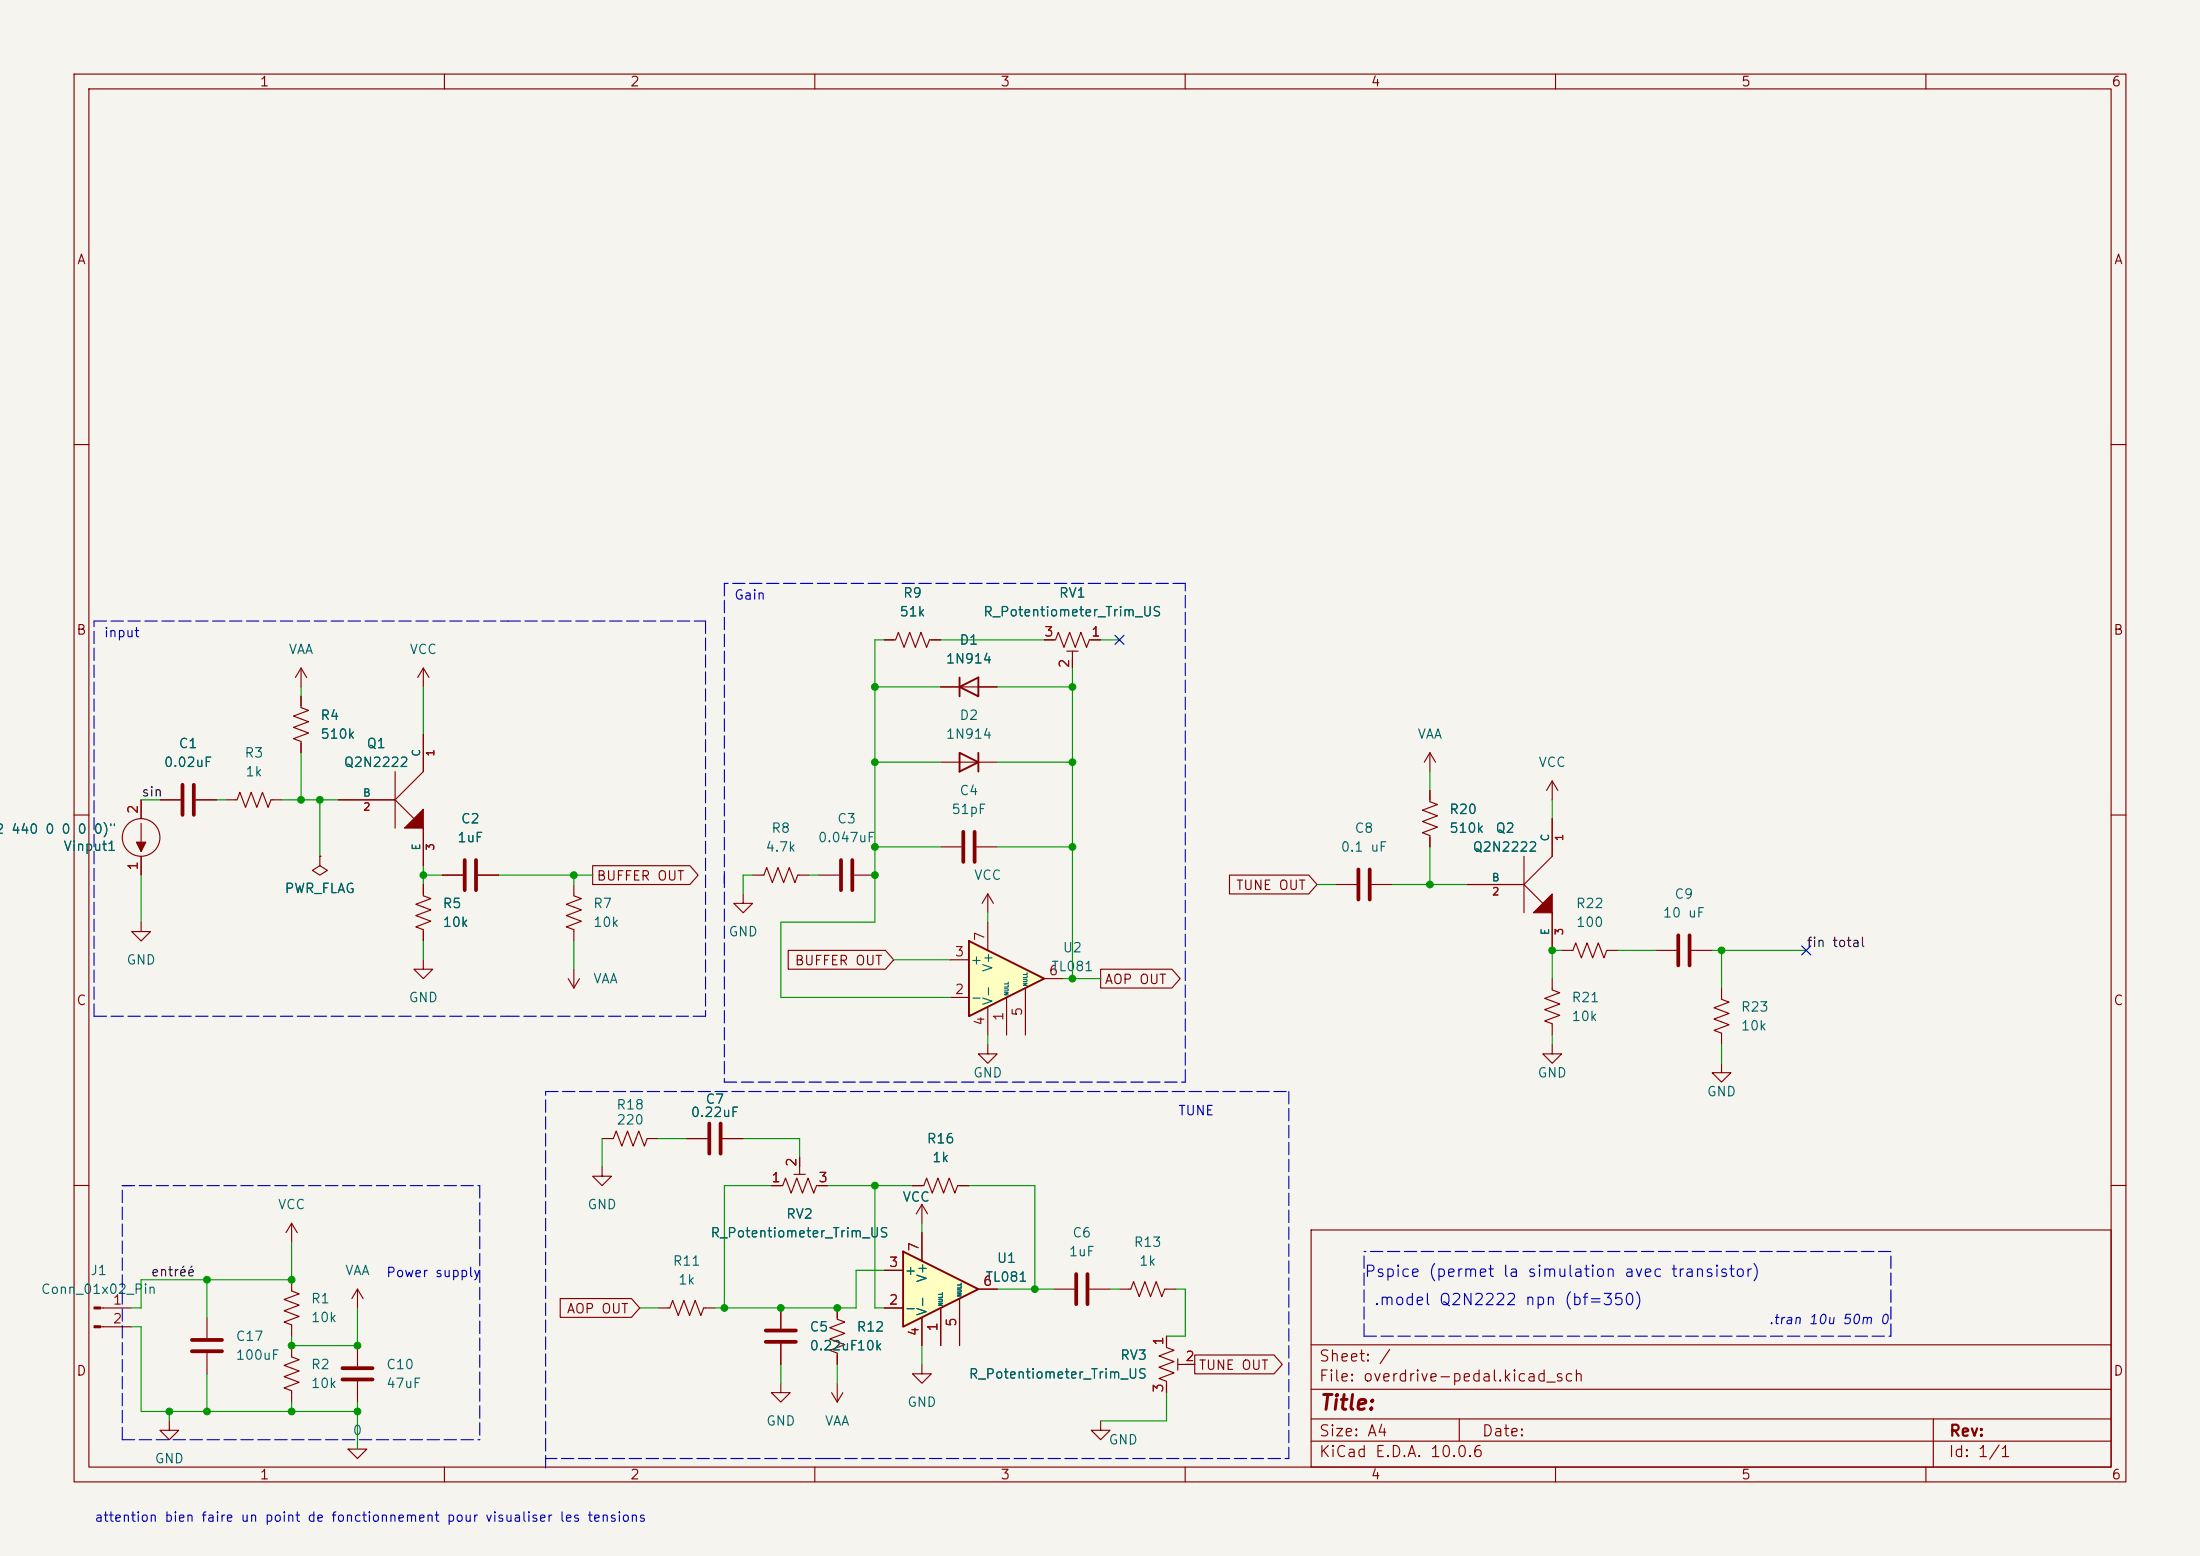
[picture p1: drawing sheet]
<svg xmlns="http://www.w3.org/2000/svg" width="297mm" height="210mm" viewBox="0 0 297 210" stroke-linecap="round" stroke-linejoin="round" font-family="sans-serif">
<path d="M0 0h297v210h-297z" fill="#f5f4ef" stroke="#f5f4ef" stroke-width=".14"/>
<g fill="none" stroke="#840000" stroke-width=".15">
<path d="M10 10h277v190h-277zM12 12h273v186h-273zM60 10v2M110 10v2M160 10v2M210 10v2M260 10v2M10 60h2M285 60h2M10 110h2M19 108v2.5M19 111.1v3.8"/>
<path d="M19 115.6v2.5M193 101.6l-.7 1.3M193 101.6l.8 1.3M193 101.6v2.5M285 110h2M107.2 158.5h1.5M107.9 156.2v2.3M133.3 141v1.2h1.3l-1.3 1.3-1.2-1.3h1.2M10 160h2M48.3 174v2.5M48.3 174l-.8 1.3M48.3 174l.7 1.3"/>
<path d="M104.1 160h1.6l.3-1 .8 2 .8-2 .7 2 .8-2 .8 2 .3-1h1.6M124.5 162.6l-.8 1.2M124.5 162.6l.7 1.2M124.5 162.6v2.5M177 166h108v32h-108zM285 160h2M48.3 181.6v2.8M48.3 186.4v2.8M60 198v2M110 198v2M160 198v2M177 194.5h108"/>
<path d="M177 191.5h108M177 187.5h108M177 181.5h108M197 191.5v3M210 198v2M260 198v2M261 191.5v6.5"/>
<circle cx="19" cy="113" r="2.54"/>
</g>
<path d="M46.2 184.7h4.1M46.2 186.2h4.1" fill="none" stroke="#840000" stroke-width=".51"/>
<path d="M18.4 113.7h1.3l-.7 1.2z" fill="#840000" stroke="#840000" stroke-width=".15"/>
<path d="M130.8 127l10.2 5.1-10.2 5.1z" fill="#ffffc2"/>
<path d="M130.8 127l10.2 5.1-10.2 5.1z" fill="none" stroke="#840000" stroke-width=".25"/>
<g fill="none" stroke="#840000" stroke-width=".15">
<path d="M40.6 94v1.5l1.1 .4-2.1 .7 2.1 .8-2.1 .8 2.1 .7-2.1 .8 1 .4v1.5M57.1 99.1v5l-3.8 3.9M119.4 86.4h1.5l.4-1.1 .7 2.1 .8-2.1 .8 2.1 .7-2.1 .8 2.1 .4-1h1.5M141 86.4h1.5l.4-1.1 .7 2.1 .8-2.1 .8 2.1 .7-2.1 .8 2.1 .4-1h1.5M144 87.9h1.5M144.8 87.9v2.3M21.6 108h2.8M26.4 108h2.8M45.7 108h7.6M53.3 108l3.8 3.8v5M53.3 104.1v7.7M59.7 118.1h2.8"/>
<path d="M64.5 118.1h2.8M101.6 118.1h1.5l.4-1 .8 2 .7-2 .8 2 .8-2 .7 2 .4-1h1.5M110.5 118.1h2.8M115.3 118.1h2.8M127 114.3h2.8M131.8 114.3h2.8M76.7 132.1l.8 1.3M77.5 130.8v2.6M78.2 132.1l-.7 1.3M128.3 134.6h2.5M128.3 129.5h2.5M133.3 120.7v2.5"/>
<path d="M133.3 124.5v3.8M133.3 135.9v3.8M133.3 120.7l-.7 1.2M133.3 120.7l.8 1.2M135.9 134.6v5.1M138.4 133.4v6.3M141 132.1h2.5M232.4 133.4v1.5l1 .4-2 .7 2 .8-2 .7 2 .8-2 .8 1 .3v1.6M81.3 157.5v1.3h1.2l-1.2 1.2-1.3-1.2h1.3M81.3 153.7h1.5l.4-1 .7 2 .8-2 .8 2 .7-2 .8 2 .4-1h1.5M92.7 153.7h2.8M97.5 153.7h2.8"/>
<path d="M232.4 143.5v1.3h1.3l-1.3 1.3-1.3-1.3h1.3M27.9 177.8v2.8M39.4 172.7v1.5l1 .4-2 .8 2 .7-2 .8 2 .8-2 .7 1 .4v1.5M88.9 176.5h1.5l.4-1 .8 2 .7-2 .8 2 .8-2 .7 2 .4-1h1.5M105.4 176.5v2.8M113 176.5v1.6l1 .3-2 .8 2 .8-2 .7 2 .8-2 .7 1 .4v1.6M123.2 160h1.5l.4-1 .8 2 .7-2 .8 2 .7-2 .8 2 .4-1h1.5M27.9 182.6v2.8M39.4 181.6v1.5l1 .4-2 .8 2 .7-2 .8 2 .8-2 .7 1 .4v1.5M105.4 186.7v1.3h1.3l-1.3 1.2-1.3-1.2h1.3M105.4 181.4v2.8M112.3 188l.7 1.2"/>
<path d="M113 186.7v2.5M113.8 188l-.8 1.2"/>
</g>
<g fill="none" stroke="#840000" stroke-width=".51">
<path d="M24.6 105.9v4.1M26.2 105.9v4.1M62.7 116.1v4M64.3 116.1v4M113.5 116.1v4M115.1 116.1v4M130 112.3v4M131.6 112.3v4M95.8 151.6v4.1M97.3 151.6v4.1M103.4 179.6h4M25.9 180.8h4.1"/>
<path d="M25.9 182.4h4.1M103.4 181.1h4"/>
</g>
<path d="M54.6 111.8l2.5-2.6v2.6z" fill="#840000" stroke="#840000" stroke-width=".15"/>
<path d="M121.9 168.9l10.2 5.1-10.2 5.1z" fill="#ffffc2"/>
<path d="M129.5 92.7l2.6-1.3v2.6zM129.5 91.4v2.6M129.5 101.6l2.6 1.3-2.6 1.2zM132.1 101.6v2.5M121.9 168.9l10.2 5.1-10.2 5.1z" fill="none" stroke="#840000" stroke-width=".25"/>
<g fill="none" stroke="#840000" stroke-width=".15">
<path d="M40.6 90.2l-.7 1.2M40.6 90.2l.8 1.2M40.6 90.2v2.5M40.6 94v1.3M57.1 90.2l-.7 1.2M57.1 90.2l.8 1.2M57.1 90.2v2.5M57.1 99.1v5M119.4 86.4h1.2M125.7 86.4h1.3M127 92.7h7.6M141 86.4h1.2"/>
<path d="M144.8 88.9v1.3M147.3 86.4h1.3M19 108v2.5M19 115.6v2.5M21.6 108h2.8M26.4 108h2.8M30.5 108h1.5l.4-1.1 .7 2.1 .8-2.1 .8 2.1 .7-2.1 .8 2.1 .4-1h1.5M40.6 100.3v1.3M43.2 115.6v1.2l1 .7-1 .6-1-.6 1-.7M43.2 115.6h.1M45.7 108h7.6M57.1 119.4v1.5l1.1 .4-2.1 .7 2.1 .8-2.1 .8 2.1 .7-2.1 .8 1 .4v1.5"/>
<path d="M57.1 111.8v5M59.7 118.1h2.8M64.5 118.1h2.8M77.5 119.4v1.5l1 .4-2 .7 2 .8-2 .8 2 .7-2 .8 1 .4v1.5M80 116.8h13.1l1.1 1.3-1.1 1.3h-13.1zM127 102.9h7.6M166 118.1h10.7l1.1 1.3-1.1 1.3h-10.7zM180.3 119.4h2.8M185.2 119.4h2.8M193 106.7v1.5l1.1 .4-2.1 .7 2.1 .8-2.1 .8 2.1 .7-2.1 .8 1 .4v1.5M198.1 119.4h7.6M205.7 119.4l3.8 3.8v5.1"/>
<path d="M205.7 115.6v7.6M209.5 105.4v2.6M209.5 110.5v5.1l-3.8 3.8M209.5 105.4l-.7 1.3M209.5 105.4l.8 1.3M19 124.5v1.2h1.3l-1.3 1.3-1.2-1.3h1.2M57.1 129.5v1.3h1.3l-1.3 1.3-1.2-1.3h1.2M100.3 120.7v1.2h1.3l-1.3 1.3-1.2-1.3h1.2M106.4 128.3h13.1l1.1 1.2-1.1 1.3h-13.1zM148.6 130.8h9.6l1.1 1.3-1.1 1.3h-9.6zM209.5 132.1v1.5l1.1 .4-2.1 .7 2.1 .8-2.1 .8 2.1 .7-2.1 .8 1 .4v1.5M210.8 128.3h1.5l.4-1 .8 2 .7-2 .8 2 .8-2 .7 2 .4-1h1.5"/>
<path d="M223.5 128.3h2.8M228.3 128.3h2.8M92.7 153.7h2.8M97.5 153.7h2.8M107.9 156.2v1.3M209.5 141v1.2h1.3l-1.3 1.3-1.2-1.3h1.2M13.6 176.5h4.2M13.6 179.1h4.2M39.4 165.1l-.8 1.3M39.4 165.1l.7 1.3M39.4 165.1v2.5M75.6 175.3h9.6l1.2 1.2-1.2 1.3h-9.6z"/>
<path d="M104.1 160h1.3M105.4 176.5v2.8M110.5 160h1.3M113 176.5v1.3M119.4 176.5h2.5M119.4 171.5h2.5M123.2 160h1.3M124.5 166.4v3.8M124.5 177.8v3.8M127 176.5v5.1M129.5 175.3v6.3M129.5 160h1.3"/>
<path d="M132.1 174h2.5M142.2 174h2.8M147.1 174h2.8M151.1 174h1.6l.3-1 .8 2 .8-2 .7 2 .8-2 .7 2 .4-1h1.5M22.9 191.8v1.2h1.2l-1.2 1.3-1.3-1.3h1.3M47 195.6h2.5l-1.2 1.3zM105.4 181.4v2.8M113 182.9v1.3M124.5 184.2v1.2h1.2l-1.2 1.3-1.3-1.3h1.3M148.6 191.8v1.2h1.3l-1.3 1.3-1.3-1.3h1.3M157.5 180.3v1.6l1 .3-2 .8 2 .8-2 .7 2 .8-2 .8 1 .3v1.6M159 183.4v1.5"/>
<path d="M159 184.2h2.3M161.3 182.9h10.7l1.1 1.3-1.1 1.2h-10.7z"/>
</g>
<path d="M183.4 117.3v4.1M184.9 117.3v4.1M226.6 126.2v4.1M228.1 126.2v4.1M145.3 172v4M146.8 172v4" fill="none" stroke="#840000" stroke-width=".51"/>
<g fill="#840000" stroke="#840000" stroke-width=".15">
<path d="M207 123.2l2.5-2.5v2.5z"/>
<path d="M12.7 176.4h.9v.3h-.9z"/>
<path d="M12.7 178.9h.9v.3h-.9z"/>
</g>
<g fill="none" stroke="#0000c2" stroke-width=".15" stroke-dasharray="1.7 .6">
<path d="M97.8 78.7v40.7M160 78.7h-62.2M12.7 83.8h55.9M68.6 83.8h26.6M95.2 83.8v53.4M97.8 118.1v28M12.7 137.2h55.9M12.7 137.2v-53.4M95.2 137.2h-26.6M73.7 147.3h100.3M97.8 146.1h62.2M160 146.1v-67.4"/>
<path d="M174 147.3v49.6M16.5 160h48.3M16.5 160h1.3M64.8 160v34.3M255.3 168.9h-71.2M16.5 194.3h48.3M16.5 194.3v-34.3M73.7 198.1v-50.8M111.8 196.9h62.2M111.8 196.9h-38.1M184.1 180.3v-11.4M184.1 180.3h71.2"/>
<path d="M255.3 180.3v-11.4"/>
</g>
<g fill="none" stroke="#009600" stroke-width=".15">
<path d="M40.6 92.7v1.3M57.1 92.7v6.4M118.1 92.7h8.9M119.4 86.4h-1.3v38.1h-12.7v10.1h22.9M127 86.4h14M134.6 92.7h10.2M144.8 90.2v41.9M148.6 86.4h2.5M19 108h2.6M19 118.1v6.4M29.2 108h1.3M38.1 108h7.6"/>
<path d="M40.6 101.6v6.4M43.2 108v7.6M57.1 116.8v2.6M57.1 118.1h2.6M67.3 118.1h12.7M77.5 118.1v1.3M101.6 118.1h-1.3v2.6M109.2 118.1h1.3M118.1 114.3h8.9M118.1 102.9h8.9M134.6 114.3h10.2M134.6 102.9h10.2"/>
<path d="M177.8 119.4h2.5M188 119.4h10.1M193 104.1v2.6M193 114.3v5.1M209.5 108v2.5M57.1 127v2.5M77.5 127v3.8M120.6 129.5h7.7M133.3 123.2v1.3M133.3 139.7v1.3M143.5 132.1h5.1M209.5 139.7v1.3"/>
<path d="M210.8 128.3h-1.3v3.8M218.4 128.3h5.1M231.1 128.3h12.7M232.4 128.3v5.1M81.3 153.7v3.8M88.9 153.7h3.8M100.3 153.7h7.6v2.5M232.4 141v2.5M17.8 179.1h1.2v11.4h29.3M27.9 172.7v5.1M39.4 167.6v5.1h-20.4v3.8h-1.2M48.3 176.5v5.1h-8.9v-1.3"/>
<path d="M86.4 176.5h2.5M104.1 160h-6.3v16.5M111.8 160h11.4M118.1 160v16.5h1.3M119.4 171.5h-3.8v5h-19.1M124.5 165.1v1.3M130.8 160h8.9v14M134.6 174h7.6M149.9 174h1.2M158.7 174h1.3v6.3h-2.5M22.9 190.5v1.3M27.9 185.4v5.1"/>
<path d="M39.4 189.2v1.3M48.3 189.2v6.4M105.4 184.2v2.5M113 184.2v2.5M124.5 181.6v2.6M157.5 188v3.8h-8.9"/>
</g>
<path d="M150.5 85.8l1.2 1.2M151.7 85.8l-1.2 1.2M243.2 127.7l1.2 1.2M244.4 127.7l-1.2 1.2" fill="none" stroke="#000084" stroke-width=".15"/>
<g fill="#009600" stroke="#009600" stroke-width=".14">
<circle cx="144.8" cy="92.7" r=".46"/>
<circle cx="144.8" cy="102.9" r=".46"/>
<circle cx="144.8" cy="114.3" r=".46"/>
<circle cx="232.4" cy="128.3" r=".46"/>
<circle cx="209.5" cy="128.3" r=".46"/>
<circle cx="193" cy="119.4" r=".46"/>
<circle cx="39.4" cy="181.6" r=".46"/>
<circle cx="48.3" cy="181.6" r=".46"/>
<circle cx="27.9" cy="190.5" r=".46"/>
<circle cx="22.9" cy="190.5" r=".46"/>
<circle cx="48.3" cy="190.5" r=".46"/>
<circle cx="39.4" cy="190.5" r=".46"/>
<circle cx="39.4" cy="172.7" r=".46"/>
<circle cx="27.9" cy="172.7" r=".46"/>
<circle cx="118.1" cy="160" r=".46"/>
<circle cx="139.7" cy="174" r=".46"/>
<circle cx="144.8" cy="132.1" r=".46"/>
<circle cx="43.2" cy="108" r=".46"/>
<circle cx="40.6" cy="108" r=".46"/>
<circle cx="57.1" cy="118.1" r=".46"/>
<circle cx="113" cy="176.5" r=".46"/>
<circle cx="105.4" cy="176.5" r=".46"/>
<circle cx="97.8" cy="176.5" r=".46"/>
<circle cx="118.1" cy="92.7" r=".46"/>
<circle cx="77.5" cy="118.1" r=".46"/>
<circle cx="118.1" cy="102.9" r=".46"/>
<circle cx="118.1" cy="114.3" r=".46"/>
<circle cx="118.1" cy="118.1" r=".46"/>
</g>
<text font-size="2" fill="#840000" x="178" y="190.8">Title:</text>
<g font-size="1.5" fill="#0000c2">
<text x="184.1" y="172.7">Pspice (permet la simulation avec transistor)</text>
<text x="185.4" y="176.5">.model Q2N2222 npn (bf=350)</text>
</g>
<g font-size="1.5" fill="#840000">
<text x="178" y="184.1">Sheet: /</text>
<text x="178" y="186.8">File: overdrive-pedal.kicad_sch</text>
<text x="178" y="197">KiCad E.D.A. 10.0.6</text>
<text x="178" y="194.2">Size: A4</text>
<text x="200" y="194.2">Date:</text>
<text x="263" y="197">Id: 1/1</text>
<text x="263" y="194.2">Rev:</text>
</g>
<g font-size="1.3" fill="#840000">
<text x="35" y="12">1</text>
<text x="85" y="12">2</text>
<text x="135" y="12">3</text>
<text x="185" y="12">4</text>
<text x="235" y="12">5</text>
<text x="285" y="12">6</text>
<text x="10.3" y="36">A</text>
<text x="285.3" y="36">A</text>
<text x="10.2" y="86">B</text>
<text x="285.2" y="86">B</text>
<text x="80.5" y="119.2">BUFFER OUT</text>
<text x="166.8" y="120.4">TUNE OUT</text>
<text x="107.2" y="130.6">BUFFER OUT</text>
<text x="10.2" y="136">C</text>
<text x="149" y="133.1">AOP OUT</text>
<text x="285.2" y="136">C</text>
<text x="76.4" y="177.6">AOP OUT</text>
<text x="10.2" y="186">D</text>
<text x="161.7" y="185.2">TUNE OUT</text>
<text x="285.2" y="186">D</text>
<text x="35" y="200">1</text>
<text x="85" y="200">2</text>
<text x="135" y="200">3</text>
<text x="185" y="200">4</text>
<text x="235" y="200">5</text>
<text x="285" y="200">6</text>
</g>
<g font-size="1.3" fill="#0000c2">
<text x="99" y="81.3">Gain</text>
<text x="13.9" y="86.3">input</text>
<text x="159" y="150.8">TUNE</text>
<text x="52" y="172.7">Power supply</text>
<text x="238.7" y="179">.tran 10u 50m 0</text>
<text x="12.7" y="205.7">attention bien faire un point de fonctionnement pour visualiser les tensions</text>
</g>
<g font-size="1.3" fill="#006464">
<text x="121.3" y="83.5">51k</text>
<text x="121.8" y="81">R9</text>
<text x="132.6" y="83.5">R_Potentiometer_Trim_US</text>
<text x="142.9" y="81">RV1</text>
<text x="38.9" y="88.6">VAA</text>
<text x="55.2" y="88.6">VCC</text>
<text x="127.6" y="89.9">1N914</text>
<text x="129.4" y="87.3">D1</text>
<text x="24" y="101.3">C1</text>
<text x="43.2" y="97.5">R4</text>
<text x="43.2" y="100">510k</text>
<text x="49.4" y="101.3">Q1</text>
<text x="127.6" y="100">1N914</text>
<text x="129.4" y="97.5">D2</text>
<text x="191.3" y="100">VAA</text>
<text x="22" y="103.8">0.02uF</text>
<text x="32.9" y="102.6">R3</text>
<text x="33" y="105.1">1k</text>
<text x="46.3" y="103.8">Q2N2222</text>
<text x="129.4" y="107.6">C4</text>
<text x="207.6" y="103.8">VCC</text>
<text x="-.8" y="112.9">2 440 0 0</text>
<text x="10.4" y="112.9">0</text>
<text x="12.5" y="112.9">0)&quot;</text>
<text x="61.6" y="114">1uF</text>
<text x="62.1" y="111.5">C2</text>
<text x="104" y="112.7">R8</text>
<text x="110.3" y="114">0.047uF</text>
<text x="112.9" y="111.5">C3</text>
<text x="128.4" y="110.2">51pF</text>
<text x="182.8" y="112.7">C8</text>
<text x="195.6" y="110.2">R20</text>
<text x="195.6" y="112.7">510k</text>
<text x="201.8" y="112.7">Q2</text>
<text x="8.5" y="115.2">Vinput1</text>
<text x="103.3" y="115.3">4.7k</text>
<text x="131.4" y="119.1">VCC</text>
<text x="180.9" y="115.3">0.1 uF</text>
<text x="198.7" y="115.3">Q2N2222</text>
<text x="38.3" y="120.9">PWR_FLAG</text>
<text x="59.7" y="122.9">R5</text>
<text x="59.7" y="125.4">10k</text>
<text x="80" y="122.9">R7</text>
<text x="80" y="125.4">10k</text>
<text x="212.7" y="122.9">R22</text>
<text x="212.7" y="125.4">100</text>
<text x="224.4" y="124.2">10 uF</text>
<text x="226" y="121.6">C9</text>
<text x="17" y="130.5">GND</text>
<text x="98.3" y="126.7">GND</text>
<text x="130.9" y="130.5">+</text>
<text x="134.3" y="131.3" transform="rotate(-90 134.3 131.3)">V+</text>
<text x="141.8" y="131.4">TL081</text>
<text x="143.4" y="128.9">U2</text>
<text x="55.1" y="135.6">GND</text>
<text x="80" y="133">VAA</text>
<text x="130.9" y="135.6">-</text>
<text x="134.3" y="135.8" transform="rotate(-90 134.3 135.8)">V-</text>
<text x="212.1" y="135.6">R21</text>
<text x="234.9" y="136.9">R23</text>
<text x="212.1" y="138.1">10k</text>
<text x="234.9" y="139.4">10k</text>
<text x="95.2" y="149.3">C7</text>
<text x="131.3" y="145.7">GND</text>
<text x="207.5" y="145.7">GND</text>
<text x="230.3" y="148.3">GND</text>
<text x="83.1" y="150.1">R18</text>
<text x="83.1" y="152.1">220</text>
<text x="93.2" y="151.1">0.22uF</text>
<text x="125" y="154.6">R16</text>
<text x="125.8" y="157.2">1k</text>
<text x="37.4" y="163.5">VCC</text>
<text x="79.2" y="163.5">GND</text>
<text x="95.8" y="167.3">R_Potentiometer_Trim_US</text>
<text x="106" y="164.8">RV2</text>
<text x="121.8" y="162.5">VCC</text>
<text x="144.7" y="167.3">C6</text>
<text x="12.1" y="172.4">J1</text>
<text x="46.5" y="172.4">VAA</text>
<text x="90.7" y="171.1">R11</text>
<text x="91.5" y="173.7">1k</text>
<text x="122" y="172.4">+</text>
<text x="125.4" y="173.2" transform="rotate(-90 125.4 173.2)">V+</text>
<text x="133" y="173.3">TL081</text>
<text x="134.5" y="170.8">U1</text>
<text x="144.2" y="169.9">1uF</text>
<text x="153" y="168.6">R13</text>
<text x="153.7" y="171.1">1k</text>
<text x="5.4" y="175">Conn_01x02_Pin</text>
<text x="41.9" y="176.2">R1</text>
<text x="41.9" y="178.8">10k</text>
<text x="122" y="177.5">-</text>
<text x="125.4" y="177.7" transform="rotate(-90 125.4 177.7)">V-</text>
<text x="31.7" y="181.3">C17</text>
<text x="31.7" y="183.8">100uF</text>
<text x="41.9" y="185.1">R2</text>
<text x="52.1" y="185.1">C10</text>
<text x="109.2" y="180">C5</text>
<text x="109.2" y="182.6">0.22uF10k</text>
<text x="115.6" y="180">R12</text>
<text x="151.1" y="183.8">RV3</text>
<text x="41.9" y="187.7">10k</text>
<text x="52.1" y="187.7">47uF</text>
<text x="122.4" y="190.2">GND</text>
<text x="130.7" y="186.4">R_Potentiometer_Trim_US</text>
<text x="20.8" y="197.8">GND</text>
<text x="47.5" y="194">0</text>
<text x="103.3" y="192.7">GND</text>
<text x="111.3" y="192.7">VAA</text>
<text x="149.6" y="195.3">GND</text>
</g>
<g font-size="1.3" fill="#a90000">
<text x="140.9" y="86.2">3</text>
<text x="147.2" y="86.2">1</text>
<text x="144.6" y="90.3" transform="rotate(-90 144.6 90.3)">2</text>
<text x="18.9" y="110" transform="rotate(-90 18.9 110)">2</text>
<text x="18.9" y="117.6" transform="rotate(-90 18.9 117.6)">1</text>
<text x="128.8" y="129.4">3</text>
<text x="133.2" y="127.1" transform="rotate(-90 133.2 127.1)">7</text>
<text x="141.5" y="131.9">6</text>
<text x="128.8" y="134.5">2</text>
<text x="135.8" y="137.9" transform="rotate(-90 135.8 137.9)">1</text>
<text x="138.3" y="137.3" transform="rotate(-90 138.3 137.3)">5</text>
<text x="133.2" y="138.5" transform="rotate(-90 133.2 138.5)">4</text>
<text x="104" y="159.9">1</text>
<text x="107.8" y="157.6" transform="rotate(-90 107.8 157.6)">2</text>
<text x="110.4" y="159.9">3</text>
<text x="119.9" y="171.3">3</text>
<text x="124.3" y="169" transform="rotate(-90 124.3 169)">7</text>
<text x="132.6" y="173.9">6</text>
<text x="15.1" y="176.4">1</text>
<text x="15.1" y="178.9">2</text>
<text x="119.9" y="176.4">2</text>
<text x="126.9" y="179.8" transform="rotate(-90 126.9 179.8)">1</text>
<text x="129.4" y="179.2" transform="rotate(-90 129.4 179.2)">5</text>
<text x="124.3" y="180.4" transform="rotate(-90 124.3 180.4)">4</text>
<text x="157.3" y="181.7" transform="rotate(-90 157.3 181.7)">1</text>
<text x="159.9" y="184">2</text>
<text x="157.3" y="188.1" transform="rotate(-90 157.3 188.1)">3</text>
</g>
<g font-size="1.3" fill="#0f0f0f">
<text x="19" y="107.8">sin</text>
<text x="243.8" y="128.1">fin total</text>
<text x="20.3" y="172.6">entréé</text>
</g>
<g font-size="1" fill="#006464">
<text x="48.9" y="107.8">B</text>
<text x="57" y="102.2" transform="rotate(-90 57 102.2)">C</text>
<text x="209.4" y="113.6" transform="rotate(-90 209.4 113.6)">C</text>
<text x="57" y="114.9" transform="rotate(-90 57 114.9)">E</text>
<text x="201.3" y="119.2">B</text>
<text x="209.4" y="126.3" transform="rotate(-90 209.4 126.3)">E</text>
</g>
<g font-size="1" fill="#a90000">
<text x="58.9" y="102.2" transform="rotate(-90 58.9 102.2)">1</text>
<text x="48.9" y="109.7">2</text>
<text x="211.3" y="113.6" transform="rotate(-90 211.3 113.6)">1</text>
<text x="58.9" y="114.9" transform="rotate(-90 58.9 114.9)">3</text>
<text x="201.3" y="121.1">2</text>
<text x="211.3" y="126.3" transform="rotate(-90 211.3 126.3)">3</text>
</g>
<g font-size=".5" fill="#006464">
<text x="136.3" y="134.4" transform="rotate(-90 136.3 134.4)">NULL</text>
<text x="138.8" y="133.2" transform="rotate(-90 138.8 133.2)">NULL</text>
<text x="127.4" y="176.4" transform="rotate(-90 127.4 176.4)">NULL</text>
<text x="129.9" y="175.1" transform="rotate(-90 129.9 175.1)">NULL</text>
</g>
</svg>
